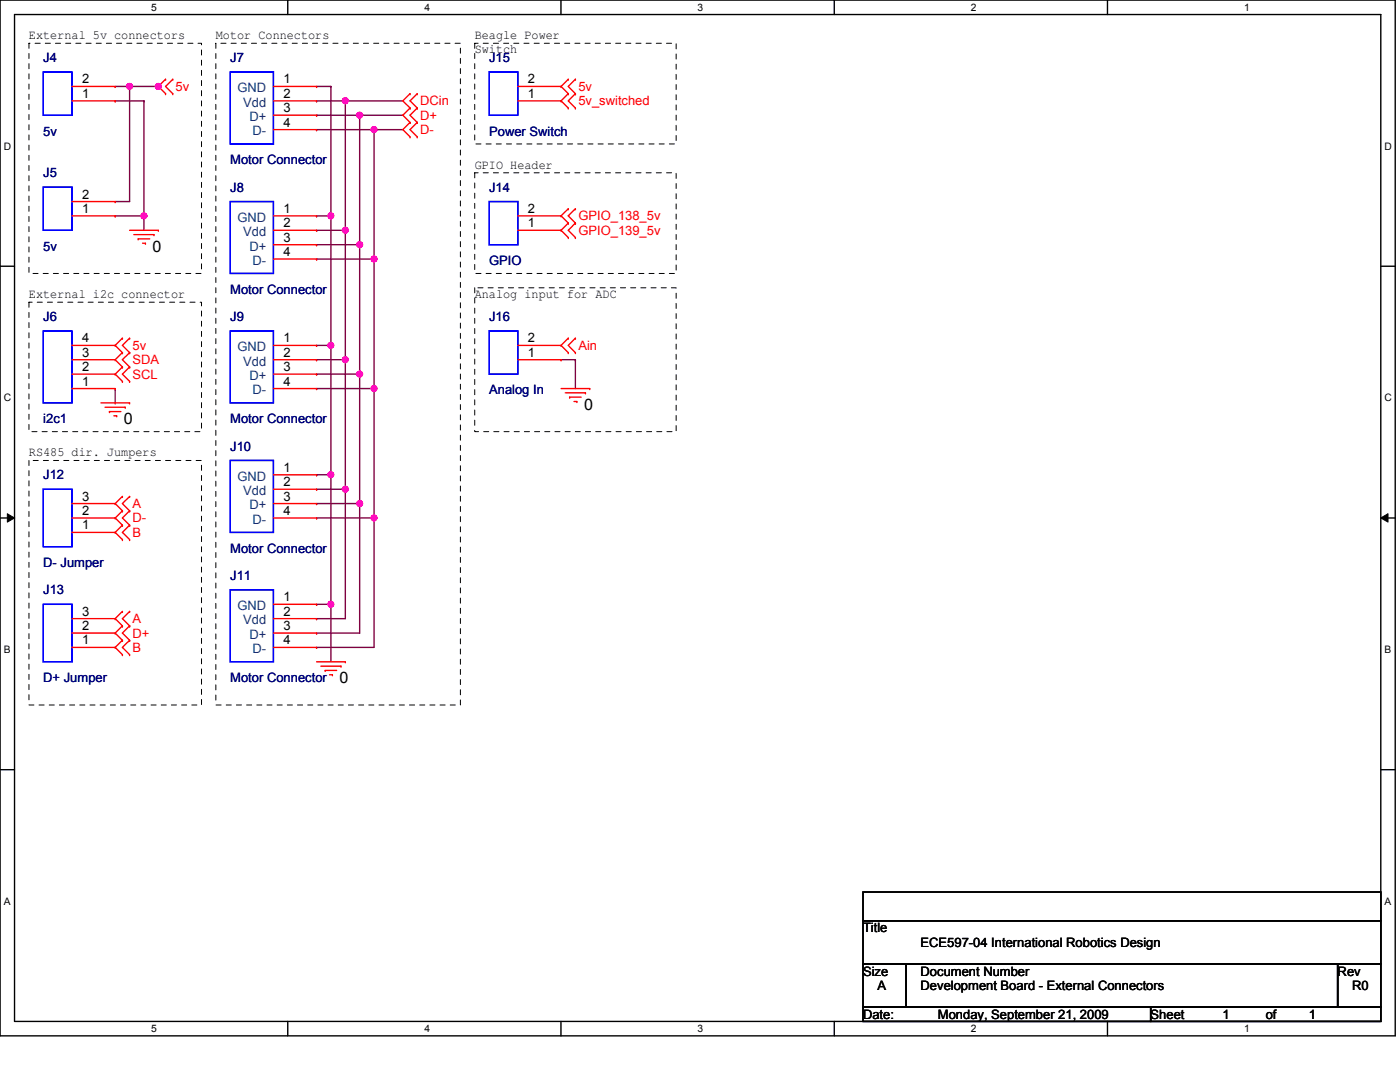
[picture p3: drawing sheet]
<svg xmlns="http://www.w3.org/2000/svg" width="279mm" height="216mm" viewBox="0 0 279 216" stroke-linecap="round" stroke-linejoin="round" font-family="sans-serif">
<path d="M0 0h278.4v206.7h-278.4zM2.9 2.9h272.7v200.9h-272.7z" fill="none" stroke="#000" stroke-width=".28"/>
<g fill="#fff">
<path d="M30.2 .3h1.1v2.3h-1.1z"/>
<path d="M30.2 204.1h1.1v2.3h-1.1z"/>
</g>
<path d="M57.4 0v2.9M57.4 203.8v2.9" fill="none" stroke="#000" stroke-width=".28"/>
<g fill="#fff">
<path d="M84.7 .3h1.1v2.3h-1.1z"/>
<path d="M84.7 204.1h1.1v2.3h-1.1z"/>
</g>
<path d="M112 0v2.9M112 203.8v2.9" fill="none" stroke="#000" stroke-width=".28"/>
<g fill="#fff">
<path d="M139.2 .3h1.2v2.3h-1.2z"/>
<path d="M139.2 204.1h1.2v2.3h-1.2z"/>
</g>
<path d="M166.5 0v2.9M166.5 203.8v2.9" fill="none" stroke="#000" stroke-width=".28"/>
<g fill="#fff">
<path d="M193.8 .3h1.1v2.3h-1.1z"/>
<path d="M193.8 204.1h1.1v2.3h-1.1z"/>
</g>
<path d="M221 0v2.9M221 203.8v2.9" fill="none" stroke="#000" stroke-width=".28"/>
<g fill="#fff">
<path d="M248.3 .3h1.1v2.3h-1.1z"/>
<path d="M248.3 204.1h1.1v2.3h-1.1z"/>
<path d="M.7 28h1.5v2.3h-1.5z"/>
<path d="M276.3 28h1.5v2.3h-1.5z"/>
<path d="M.7 78.2h1.5v2.3h-1.5z"/>
<path d="M276.3 78.2h1.5v2.3h-1.5z"/>
</g>
<path d="M0 53.1h2.9M275.6 53.1h2.8" fill="none" stroke="#000" stroke-width=".28"/>
<g fill="#fff">
<path d="M.7 128.5h1.4v2.2h-1.4z"/>
<path d="M276.3 128.5h1.4v2.2h-1.4z"/>
</g>
<path d="M0 103.4h2.9M275.6 103.4h2.8" fill="none" stroke="#000" stroke-width=".28"/>
<path d="M1.5 102.5l1.4 .9-1.4 .8zM275.6 103.4l1.4-.9v1.7z" fill="#000"/>
<path d="M1.5 102.5l1.4 .9-1.4 .8zM275.6 103.4l1.4-.9v1.7z" fill="none" stroke="#000" stroke-width=".2"/>
<g fill="#fff">
<path d="M.7 178.7h1.4v2.3h-1.4z"/>
<path d="M276.3 178.7h1.4v2.3h-1.4z"/>
</g>
<path d="M0 153.6h2.9M275.6 153.6h2.8" fill="none" stroke="#000" stroke-width=".28"/>
<path d="M5.8 8.6h34.4v46h-34.4zM43.1 8.6h48.8v132.1h-48.8zM94.7 8.6h40.2v20.1h-40.2zM94.7 34.5h40.2v20.1h-40.2zM94.7 57.4h40.2v28.7h-40.2zM5.8 60.3h34.4v25.8h-34.4zM5.8 91.9h34.4v48.8h-34.4z" fill="none" stroke="#000" stroke-width=".2" stroke-dasharray="1 1 1 1 1 1 1 1"/>
<path d="M25.9 17.3h.1M25.9 17.3h5.7" fill="none" stroke="#800040" stroke-width=".28"/>
<circle cx="31.6" cy="17.2" r=".57" fill="#f0f"/>
<circle cx="31.6" cy="17.2" r=".57" fill="none" stroke="#f0f" stroke-width=".28"/>
<path d="M25.9 17.3h.1M25.9 17.3v22.9" fill="none" stroke="#800040" stroke-width=".28"/>
<circle cx="25.9" cy="17.2" r=".57" fill="#f0f"/>
<circle cx="25.9" cy="17.2" r=".57" fill="none" stroke="#f0f" stroke-width=".28"/>
<path d="M23 20.1h.1M23 20.1h5.7M28.7 20.1h.1M28.7 20.1v23h-5.7M23 40.2h.1M23 43.1h.1M23 40.2h2.9" fill="none" stroke="#800040" stroke-width=".28"/>
<circle cx="28.7" cy="43.1" r=".57" fill="#f0f"/>
<circle cx="28.7" cy="43.1" r=".57" fill="none" stroke="#f0f" stroke-width=".28"/>
<g fill="none" stroke="#800040" stroke-width=".28">
<path d="M23 17.3h.1M23 17.3h2.9M63.2 17.3h.1M63.2 17.3h2.8M66 17.3h.1M66 17.3v25.8M28.7 43.1h.1M28.7 43.1v2.9M23 77.5v2.9M23 80.4h.1M63.2 94.7h.1M63.2 94.7h2.8"/>
<path d="M63.2 120.6h.1M63.2 120.6h2.8M66 120.6h.1M66 120.6v11.5"/>
</g>
<circle cx="66" cy="120.6" r=".57" fill="#f0f"/>
<circle cx="66" cy="120.6" r=".57" fill="none" stroke="#f0f" stroke-width=".28"/>
<path d="M63.2 68.9h.1M63.2 68.9h2.8M66 68.9h.1M66 68.9v25.8" fill="none" stroke="#800040" stroke-width=".28"/>
<circle cx="66" cy="68.9" r=".57" fill="#f0f"/>
<circle cx="66" cy="68.9" r=".57" fill="none" stroke="#f0f" stroke-width=".28"/>
<path d="M63.2 43.1h.1M63.2 43.1h2.8M66 43.1h.1M66 43.1v25.8" fill="none" stroke="#800040" stroke-width=".28"/>
<circle cx="66" cy="43.1" r=".57" fill="#f0f"/>
<circle cx="66" cy="43.1" r=".57" fill="none" stroke="#f0f" stroke-width=".28"/>
<path d="M63.2 20.1h.1M63.2 20.1h5.7M68.9 20.1h.1M68.9 20.1v25.9" fill="none" stroke="#800040" stroke-width=".28"/>
<circle cx="68.9" cy="20.1" r=".57" fill="#f0f"/>
<circle cx="68.9" cy="20.1" r=".57" fill="none" stroke="#f0f" stroke-width=".28"/>
<path d="M71.8 23h.1M71.8 23h8.6M63.2 123.4h.1M63.2 123.4h5.7" fill="none" stroke="#800040" stroke-width=".28"/>
<circle cx="71.8" cy="23" r=".57" fill="#f0f"/>
<circle cx="71.8" cy="23" r=".57" fill="none" stroke="#f0f" stroke-width=".28"/>
<path d="M63.2 25.9h.1M63.2 25.9h11.5M71.8 23h.1M71.8 23v25.8M74.7 25.9h.1M74.7 25.9v25.8M63.2 126.3h.1M63.2 126.3h8.6" fill="none" stroke="#800040" stroke-width=".28"/>
<circle cx="74.6" cy="25.9" r=".57" fill="#f0f"/>
<circle cx="74.6" cy="25.9" r=".57" fill="none" stroke="#f0f" stroke-width=".28"/>
<path d="M63.2 46h.1M63.2 46h5.7M68.9 46h.1M68.9 46v25.8M63.2 129.2h.1M63.2 129.2h11.5" fill="none" stroke="#800040" stroke-width=".28"/>
<circle cx="68.9" cy="45.9" r=".57" fill="#f0f"/>
<circle cx="68.9" cy="45.9" r=".57" fill="none" stroke="#f0f" stroke-width=".28"/>
<path d="M63.2 71.8h.1M63.2 71.8h5.7M68.9 97.6h.1M68.9 97.6v25.8" fill="none" stroke="#800040" stroke-width=".28"/>
<circle cx="68.9" cy="97.6" r=".57" fill="#f0f"/>
<circle cx="68.9" cy="97.6" r=".57" fill="none" stroke="#f0f" stroke-width=".28"/>
<path d="M63.2 97.6h.1M63.2 97.6h5.7M63.2 100.5h.1M63.2 100.5h8.6M71.8 100.5h.1M71.8 100.5v25.8" fill="none" stroke="#800040" stroke-width=".28"/>
<circle cx="71.8" cy="100.5" r=".57" fill="#f0f"/>
<circle cx="71.8" cy="100.5" r=".57" fill="none" stroke="#f0f" stroke-width=".28"/>
<path d="M63.2 48.8h.1M63.2 48.8h8.6M71.8 48.8h.1M71.8 48.8v25.9h-8.6M63.2 74.7h.1" fill="none" stroke="#800040" stroke-width=".28"/>
<circle cx="71.8" cy="48.8" r=".57" fill="#f0f"/>
<circle cx="71.8" cy="48.8" r=".57" fill="none" stroke="#f0f" stroke-width=".28"/>
<path d="M63.2 51.7h.1M63.2 51.7h11.5M74.7 51.7h.1M74.7 51.7v25.8" fill="none" stroke="#800040" stroke-width=".28"/>
<circle cx="74.6" cy="51.7" r=".57" fill="#f0f"/>
<circle cx="74.6" cy="51.7" r=".57" fill="none" stroke="#f0f" stroke-width=".28"/>
<path d="M63.2 77.5h.1M63.2 77.5h11.5M74.7 103.4h.1M74.7 103.4v25.8" fill="none" stroke="#800040" stroke-width=".28"/>
<circle cx="74.6" cy="103.3" r=".57" fill="#f0f"/>
<circle cx="74.6" cy="103.3" r=".57" fill="none" stroke="#f0f" stroke-width=".28"/>
<path d="M68.9 20.1h.1M68.9 20.1h11.5M74.7 25.9h.1M74.7 25.9h5.7M68.9 71.8h.1M68.9 71.8v25.8M63.2 103.4h.1M63.2 103.4h11.5" fill="none" stroke="#800040" stroke-width=".28"/>
<circle cx="68.9" cy="71.8" r=".57" fill="#f0f"/>
<circle cx="68.9" cy="71.8" r=".57" fill="none" stroke="#f0f" stroke-width=".28"/>
<path d="M63.2 23h.1M63.2 23h8.6M66 94.7h.1M66 94.7v25.9" fill="none" stroke="#800040" stroke-width=".28"/>
<circle cx="66" cy="94.7" r=".57" fill="#f0f"/>
<circle cx="66" cy="94.7" r=".57" fill="none" stroke="#f0f" stroke-width=".28"/>
<path d="M74.7 77.5h.1M74.7 77.5v25.9" fill="none" stroke="#800040" stroke-width=".28"/>
<circle cx="74.6" cy="77.5" r=".57" fill="#f0f"/>
<circle cx="74.6" cy="77.5" r=".57" fill="none" stroke="#f0f" stroke-width=".28"/>
<path d="M71.8 74.7h.1M71.8 74.7v25.8" fill="none" stroke="#800040" stroke-width=".28"/>
<circle cx="71.8" cy="74.6" r=".57" fill="#f0f"/>
<circle cx="71.8" cy="74.6" r=".57" fill="none" stroke="#f0f" stroke-width=".28"/>
<path d="M112 71.8h.1M112 71.8h2.8M114.8 71.8h.1M114.8 71.8v5.7" fill="none" stroke="#800040" stroke-width=".28"/>
<g fill="none" stroke="#f00" stroke-width=".28">
<path d="M14.4 17.3h8.6M23 17.3h.1M33 15.8h.1M33 18.7h.1M33 15.8l-1.4 1.5 1.4 1.4M34.5 18.7h.1M34.5 15.8h.1M34.5 15.8l-1.5 1.5 1.5 1.4M54.6 17.3h8.6M63.2 17.3h.1M81.8 18.7h.1M81.8 18.7l-1.4 1.4 1.4 1.4"/>
<path d="M83.3 18.7h.1M83.3 18.7l-1.5 1.4 1.5 1.4M103.4 17.3h8.6M112 17.3h.1M112 17.3l1.4 1.4M113.4 15.8h.1M113.4 18.7h.1M113.4 15.8l-1.4 1.5M113.4 18.7l-1.4 1.4M114.8 18.7h.1M114.8 15.8h.1M114.8 15.8l-1.4 1.5 1.4 1.4"/>
<path d="M114.8 18.7l-1.4 1.4 1.4 1.4M14.4 20.1h8.6M23 20.1h.1M54.6 25.9h8.6M54.6 23h8.6M54.6 20.1h8.6M63.2 25.9h.1M63.2 23h.1M63.2 20.1h.1M81.8 21.5h.1M81.8 24.4h.1M81.8 27.3h.1"/>
<path d="M81.8 21.5l-1.4 1.5 1.4 1.4M81.8 24.4l-1.4 1.5 1.4 1.4M83.3 21.5h.1M83.3 24.4h.1M83.3 27.3h.1M83.3 21.5l-1.5 1.5 1.5 1.4M83.3 24.4l-1.5 1.5 1.5 1.4M103.4 20.1h8.6M112 20.1h.1M112 20.1l1.4 1.4M113.4 21.5h.1M114.8 21.5h.1"/>
<path d="M14.4 43.1h8.6M14.4 40.2h8.6M23 43.1h.1M23 40.2h.1M25.9 46h5.7M26.7 46.8h4M27.6 47.7h.1M27.6 47.7h2.3M28.4 48.5h.6M29 48.5h.1M30.7 46.8h.1M31.6 46h.1"/>
<path d="M54.6 46h8.6M54.6 51.7h8.6M54.6 48.8h8.6M54.6 43.1h8.6M63.2 51.7h.1M63.2 48.8h.1M63.2 46h.1M63.2 43.1h.1M103.4 46h8.6M103.4 43.1h8.6M112 46h.1M112 43.1h.1"/>
<path d="M112 43.1l1.4 1.4M112 46l1.4 1.4M113.4 41.7h.1M113.4 44.5h.1M113.4 47.4h.1M113.4 41.7l-1.4 1.4M113.4 44.5l-1.4 1.5M114.8 44.5h.1M114.8 41.7h.1M114.8 47.4h.1M114.8 41.7l-1.4 1.4 1.4 1.4M114.8 44.5l-1.4 1.5 1.4 1.4"/>
<path d="M14.4 77.5h8.6M14.4 74.7h8.6M14.4 71.8h8.6M14.4 68.9h8.6M23 77.5h.1M23 74.7h.1M23 71.8h.1M23 68.9h.1M23 68.9l1.4 1.5M23 71.8l1.4 1.4M23 74.7l1.4 1.4M24.4 67.5h.1"/>
<path d="M24.4 70.4h.1M24.4 73.2h.1M24.4 76.1h.1M24.4 67.5l-1.4 1.4M24.4 70.4l-1.4 1.4M24.4 73.2l-1.4 1.5M25.9 70.4h.1M25.9 67.5h.1M25.9 73.2h.1M25.9 76.1h.1M25.9 67.5l-1.5 1.4 1.5 1.5M25.9 70.4l-1.5 1.4 1.5 1.4"/>
<path d="M25.9 73.2l-1.5 1.5 1.5 1.4M54.6 77.5h8.6M54.6 74.7h8.6M54.6 71.8h8.6M54.6 68.9h8.6M63.2 77.5h.1M63.2 74.7h.1M63.2 71.8h.1M63.2 68.9h.1M103.4 71.8h8.6M103.4 68.9h8.6M112 71.8h.1"/>
<path d="M112 68.9h.1M112 77.5h5.7M112 68.9l1.4 1.5M112.8 78.4h4M113.4 67.5h.1M113.4 70.4h.1M113.4 67.5l-1.4 1.4M113.7 79.2h.1M113.7 79.2h2.3M114.8 70.4h.1M114.8 67.5h.1M114.8 67.5l-1.4 1.4 1.4 1.5"/>
<path d="M116.8 78.4h.1M117.7 77.5h.1M20.1 80.4h5.8M21 81.3h4M21.8 82.1h.1M21.8 82.1h2.3M22.7 83h.6M23.3 83h.1M24.4 99.1h.1M24.4 99.1l-1.4 1.4M25 81.3h.1M25.9 80.4h.1"/>
<path d="M25.9 99.1h.1M25.9 99.1l-1.5 1.4 1.5 1.4M54.6 97.6h8.6M54.6 94.7h8.6M63.2 97.6h.1M63.2 94.7h.1M114.6 80.1h.5M115.1 80.1h.1M14.4 103.4h8.6M14.4 100.5h8.6M14.4 106.2h8.6M23 106.2h.1"/>
<path d="M23 103.4h.1M23 100.5h.1M23 103.4l1.4 1.4M23 106.2l1.4 1.5M23 100.5l1.4 1.4M24.4 101.9h.1M24.4 104.8h.1M24.4 107.7h.1M24.4 101.9l-1.4 1.5M24.4 104.8l-1.4 1.4M25.9 104.8h.1M25.9 101.9h.1"/>
<path d="M25.9 107.7h.1M25.9 101.9l-1.5 1.5 1.5 1.4M25.9 104.8l-1.5 1.4 1.5 1.5M54.6 103.4h8.6M54.6 100.5h8.6M63.2 103.4h.1M63.2 100.5h.1M14.4 129.2h8.6M14.4 126.3h8.6M14.4 123.4h8.6M23 129.2h.1M23 126.3h.1"/>
<path d="M23 123.4h.1M23 126.3l1.4 1.5M23 123.4l1.4 1.5M23 129.2l1.4 1.4M24.4 124.9h.1M24.4 127.8h.1M24.4 122h.1M24.4 130.6h.1M24.4 124.9l-1.4 1.4M24.4 122l-1.4 1.4M24.4 127.8l-1.4 1.4M25.9 127.8h.1"/>
<path d="M25.9 124.9h.1M25.9 122h.1M25.9 130.6h.1M25.9 124.9l-1.5 1.4 1.5 1.5M25.9 122l-1.5 1.4 1.5 1.5M25.9 127.8l-1.5 1.4 1.5 1.4M54.6 129.2h8.6M54.6 126.3h8.6M54.6 123.4h8.6M54.6 120.6h8.6M63.2 129.2h.1M63.2 126.3h.1"/>
<path d="M63.2 123.4h.1M63.2 120.6h.1M63.2 132.1h5.7M64 132.9h4.1M64.9 133.8h.1M64.9 133.8h2.3M65.8 134.6h.5M66.3 134.6h.1M68.1 132.9h.1M68.9 132.1h.1"/>
</g>
<path d="M172.2 178h103.4v5.7h-103.4zM172.2 183.7h103.4v8.6h-103.4zM172.2 192.3h8.6v8.6h-8.6zM180.8 192.3h86.2v8.6h-86.2zM267 192.3h8.6v8.6h-8.6zM172.2 200.9h57.4v2.9h-57.4zM229.6 200.9h46v2.9h-46z" fill="none" stroke="#000" stroke-width=".28"/>
<g fill="none" stroke="#00f" stroke-width=".28">
<path d="M8.6 14.4h5.8v8.6h-5.8zM46 14.4h8.6v14.3h-8.6zM97.6 14.4h5.8v8.6h-5.8zM8.6 37.3h5.8v8.7h-5.8zM46 40.2h8.6v14.4h-8.6zM97.6 40.2h5.8v8.6h-5.8zM8.6 66h5.8v14.4h-5.8zM46 66h8.6v14.4h-8.6zM97.6 66h5.8v8.7h-5.8zM8.6 97.6h5.8v11.5h-5.8zM46 91.9h8.6v14.3h-8.6zM46 117.7h8.6v14.4h-8.6z"/>
<path d="M8.6 120.6h5.8v11.5h-5.8z"/>
</g>
<circle cx="31.6" cy="17.2" r=".57" fill="#f0f"/>
<circle cx="31.6" cy="17.2" r=".57" fill="none" stroke="#f0f" stroke-width=".28"/>
<circle cx="25.9" cy="17.2" r=".57" fill="#f0f"/>
<circle cx="25.9" cy="17.2" r=".57" fill="none" stroke="#f0f" stroke-width=".28"/>
<circle cx="28.7" cy="43.1" r=".57" fill="#f0f"/>
<circle cx="28.7" cy="43.1" r=".57" fill="none" stroke="#f0f" stroke-width=".28"/>
<circle cx="66" cy="120.6" r=".57" fill="#f0f"/>
<circle cx="66" cy="120.6" r=".57" fill="none" stroke="#f0f" stroke-width=".28"/>
<circle cx="66" cy="68.9" r=".57" fill="#f0f"/>
<circle cx="66" cy="68.9" r=".57" fill="none" stroke="#f0f" stroke-width=".28"/>
<circle cx="66" cy="43.1" r=".57" fill="#f0f"/>
<circle cx="66" cy="43.1" r=".57" fill="none" stroke="#f0f" stroke-width=".28"/>
<circle cx="68.9" cy="20.1" r=".57" fill="#f0f"/>
<circle cx="68.9" cy="20.1" r=".57" fill="none" stroke="#f0f" stroke-width=".28"/>
<circle cx="71.8" cy="23" r=".57" fill="#f0f"/>
<circle cx="71.8" cy="23" r=".57" fill="none" stroke="#f0f" stroke-width=".28"/>
<circle cx="74.6" cy="25.9" r=".57" fill="#f0f"/>
<circle cx="74.6" cy="25.9" r=".57" fill="none" stroke="#f0f" stroke-width=".28"/>
<circle cx="68.9" cy="45.9" r=".57" fill="#f0f"/>
<circle cx="68.9" cy="45.9" r=".57" fill="none" stroke="#f0f" stroke-width=".28"/>
<circle cx="68.9" cy="97.6" r=".57" fill="#f0f"/>
<circle cx="68.9" cy="97.6" r=".57" fill="none" stroke="#f0f" stroke-width=".28"/>
<circle cx="71.8" cy="100.5" r=".57" fill="#f0f"/>
<circle cx="71.8" cy="100.5" r=".57" fill="none" stroke="#f0f" stroke-width=".28"/>
<circle cx="71.8" cy="48.8" r=".57" fill="#f0f"/>
<circle cx="71.8" cy="48.8" r=".57" fill="none" stroke="#f0f" stroke-width=".28"/>
<circle cx="74.6" cy="51.7" r=".57" fill="#f0f"/>
<circle cx="74.6" cy="51.7" r=".57" fill="none" stroke="#f0f" stroke-width=".28"/>
<circle cx="74.6" cy="103.3" r=".57" fill="#f0f"/>
<circle cx="74.6" cy="103.3" r=".57" fill="none" stroke="#f0f" stroke-width=".28"/>
<circle cx="68.9" cy="71.8" r=".57" fill="#f0f"/>
<circle cx="68.9" cy="71.8" r=".57" fill="none" stroke="#f0f" stroke-width=".28"/>
<circle cx="66" cy="94.7" r=".57" fill="#f0f"/>
<circle cx="66" cy="94.7" r=".57" fill="none" stroke="#f0f" stroke-width=".28"/>
<circle cx="74.6" cy="77.5" r=".57" fill="#f0f"/>
<circle cx="74.6" cy="77.5" r=".57" fill="none" stroke="#f0f" stroke-width=".28"/>
<circle cx="71.8" cy="74.6" r=".57" fill="#f0f"/>
<circle cx="71.8" cy="74.6" r=".57" fill="none" stroke="#f0f" stroke-width=".28"/>
<g font-size="3.2">
<text x="30.5" y="50.2">0</text>
<text x="116.6" y="81.8">0</text>
<text x="24.7" y="84.6">0</text>
<text x="67.8" y="136.3">0</text>
</g>
<g font-size="2.6">
<text x="5.8" y="7.9">External 5v connectors</text>
<text x="43.1" y="7.9">Motor Connectors</text>
<text x="94.7" y="7.9">Beagle Power</text>
<text x="94.7" y="10.6">Switch</text>
<text x="16.4" y="16.7">2</text>
<text x="56.6" y="16.7">1</text>
<text x="105.4" y="16.7">2</text>
<text x="16.4" y="19.5">1</text>
<text x="56.6" y="22.4">3</text>
<text x="56.6" y="19.5">2</text>
<text x="105.4" y="19.5">1</text>
<text x="56.6" y="25.3">4</text>
<text x="94.7" y="33.7">GPIO Header</text>
<text x="16.4" y="39.6">2</text>
<text x="16.4" y="42.5">1</text>
<text x="56.6" y="45.4">2</text>
<text x="56.6" y="42.5">1</text>
<text x="105.4" y="45.4">1</text>
<text x="105.4" y="42.5">2</text>
<text x="56.6" y="51.1">4</text>
<text x="56.6" y="48.2">3</text>
<text x="5.8" y="59.5">External i2c connector</text>
<text x="94.7" y="59.5">Analog input for ADC</text>
<text x="16.4" y="71.2">3</text>
<text x="16.4" y="68.3">4</text>
<text x="56.6" y="71.2">2</text>
<text x="56.6" y="68.3">1</text>
<text x="105.4" y="71.2">1</text>
<text x="105.4" y="68.3">2</text>
<text x="16.4" y="76.9">1</text>
<text x="16.4" y="74.1">2</text>
<text x="56.6" y="76.9">4</text>
<text x="56.6" y="74.1">3</text>
<text x="5.8" y="91.1">RS485 dir. Jumpers</text>
<text x="56.6" y="94.1">1</text>
<text x="16.4" y="99.9">3</text>
<text x="56.6" y="99.9">3</text>
<text x="56.6" y="97">2</text>
<text x="16.4" y="105.6">1</text>
<text x="16.4" y="102.8">2</text>
<text x="56.6" y="102.8">4</text>
<text x="56.6" y="120">1</text>
<text x="16.4" y="125.7">2</text>
<text x="16.4" y="122.9">3</text>
<text x="56.6" y="125.7">3</text>
<text x="56.6" y="122.9">2</text>
<text x="16.4" y="128.6">1</text>
<text x="56.6" y="128.6">4</text>
<text x="172.2" y="186.1">Title</text>
<text x="183.7" y="188.9">ECE597-04 International Robotics Design</text>
<text x="172.2" y="194.7">Size</text>
<text x="175.1" y="197.5">A</text>
<text x="183.7" y="194.7">Document Number</text>
<text x="183.7" y="197.5">Development Board - External Connectors</text>
<text x="267" y="194.7">Rev</text>
<text x="269.8" y="197.5">R0</text>
<text x="172.2" y="203.3">Date:</text>
<text x="187.2" y="203.3">Monday, September 21, 2009</text>
<text x="229.6" y="203.3">Sheet</text>
<text x="244" y="203.3">1</text>
<text x="252.6" y="203.3">of</text>
<text x="261.2" y="203.3">1</text>
</g>
<g font-size="2.6" fill="#000080">
<text x="8.6" y="12.4">J4</text>
<text x="46" y="12.4">J7</text>
<text x="97.6" y="12.4">J15</text>
<text x="8.6" y="27.1">5v</text>
<text x="97.6" y="27.1">Power Switch</text>
<text x="8.6" y="35.4">J5</text>
<text x="46" y="32.8">Motor Connector</text>
<text x="46" y="38.2">J8</text>
<text x="97.6" y="38.2">J14</text>
<text x="8.6" y="50">5v</text>
<text x="97.6" y="52.9">GPIO</text>
<text x="46" y="58.6">Motor Connector</text>
<text x="8.6" y="64.1">J6</text>
<text x="46" y="64.1">J9</text>
<text x="97.6" y="64.1">J16</text>
<text x="97.6" y="78.7">Analog In</text>
<text x="8.6" y="84.5">i2c1</text>
<text x="46" y="89.9">J10</text>
<text x="46" y="84.5">Motor Connector</text>
<text x="8.6" y="95.6">J12</text>
<text x="8.6" y="113.2">D- Jumper</text>
<text x="46" y="110.3">Motor Connector</text>
<text x="8.6" y="118.6">J13</text>
<text x="46" y="115.7">J11</text>
<text x="8.6" y="136.1">D+ Jumper</text>
<text x="46" y="136.1">Motor Connector</text>
</g>
<g font-size="2.6" fill="#f00">
<text x="35.1" y="18.1">5v</text>
<text x="83.8" y="21">DCin</text>
<text x="83.8" y="23.9">D+</text>
<text x="115.4" y="18.1">5v</text>
<text x="115.4" y="21">5v_switched</text>
<text x="83.8" y="26.8">D-</text>
<text x="115.4" y="44">GPIO_138_5v</text>
<text x="115.4" y="46.8">GPIO_139_5v</text>
<text x="26.4" y="69.8">5v</text>
<text x="115.4" y="69.8">Ain</text>
<text x="26.4" y="72.7">SDA</text>
<text x="26.4" y="75.5">SCL</text>
<text x="26.4" y="101.4">A</text>
<text x="26.4" y="104.2">D-</text>
<text x="26.4" y="107.1">B</text>
<text x="26.4" y="124.3">A</text>
<text x="26.4" y="127.2">D+</text>
<text x="26.4" y="130.1">B</text>
</g>
<g font-size="2.6" fill="#004080">
<text x="47.4" y="18.4">GND</text>
<text x="48.5" y="21.3">Vdd</text>
<text x="49.8" y="24.2">D+</text>
<text x="50.4" y="27">D-</text>
<text x="47.4" y="44.2">GND</text>
<text x="48.5" y="47.1">Vdd</text>
<text x="49.8" y="50">D+</text>
<text x="50.4" y="52.9">D-</text>
<text x="47.4" y="70.1">GND</text>
<text x="48.5" y="72.9">Vdd</text>
<text x="49.8" y="75.8">D+</text>
<text x="50.4" y="78.7">D-</text>
<text x="47.4" y="95.9">GND</text>
<text x="48.5" y="98.8">Vdd</text>
<text x="49.8" y="101.6">D+</text>
<text x="50.4" y="104.5">D-</text>
<text x="47.4" y="121.8">GND</text>
<text x="48.5" y="124.6">Vdd</text>
<text x="49.8" y="127.5">D+</text>
<text x="50.4" y="130.3">D-</text>
</g>
<g font-size="2">
<text x="30.2" y="2.2">5</text>
<text x="84.7" y="2.2">4</text>
<text x="139.2" y="2.2">3</text>
<text x="193.8" y="2.2">2</text>
<text x="248.3" y="2.2">1</text>
<text x=".7" y="29.8">D</text>
<text x="276.3" y="29.8">D</text>
<text x=".7" y="80.1">C</text>
<text x="276.3" y="80.1">C</text>
<text x=".7" y="130.3">B</text>
<text x="276.3" y="130.3">B</text>
<text x=".7" y="180.5">A</text>
<text x="276.3" y="180.5">A</text>
<text x="30.2" y="206">5</text>
<text x="84.7" y="206">4</text>
<text x="139.2" y="206">3</text>
<text x="193.8" y="206">2</text>
<text x="248.3" y="206">1</text>
</g>
</svg>
